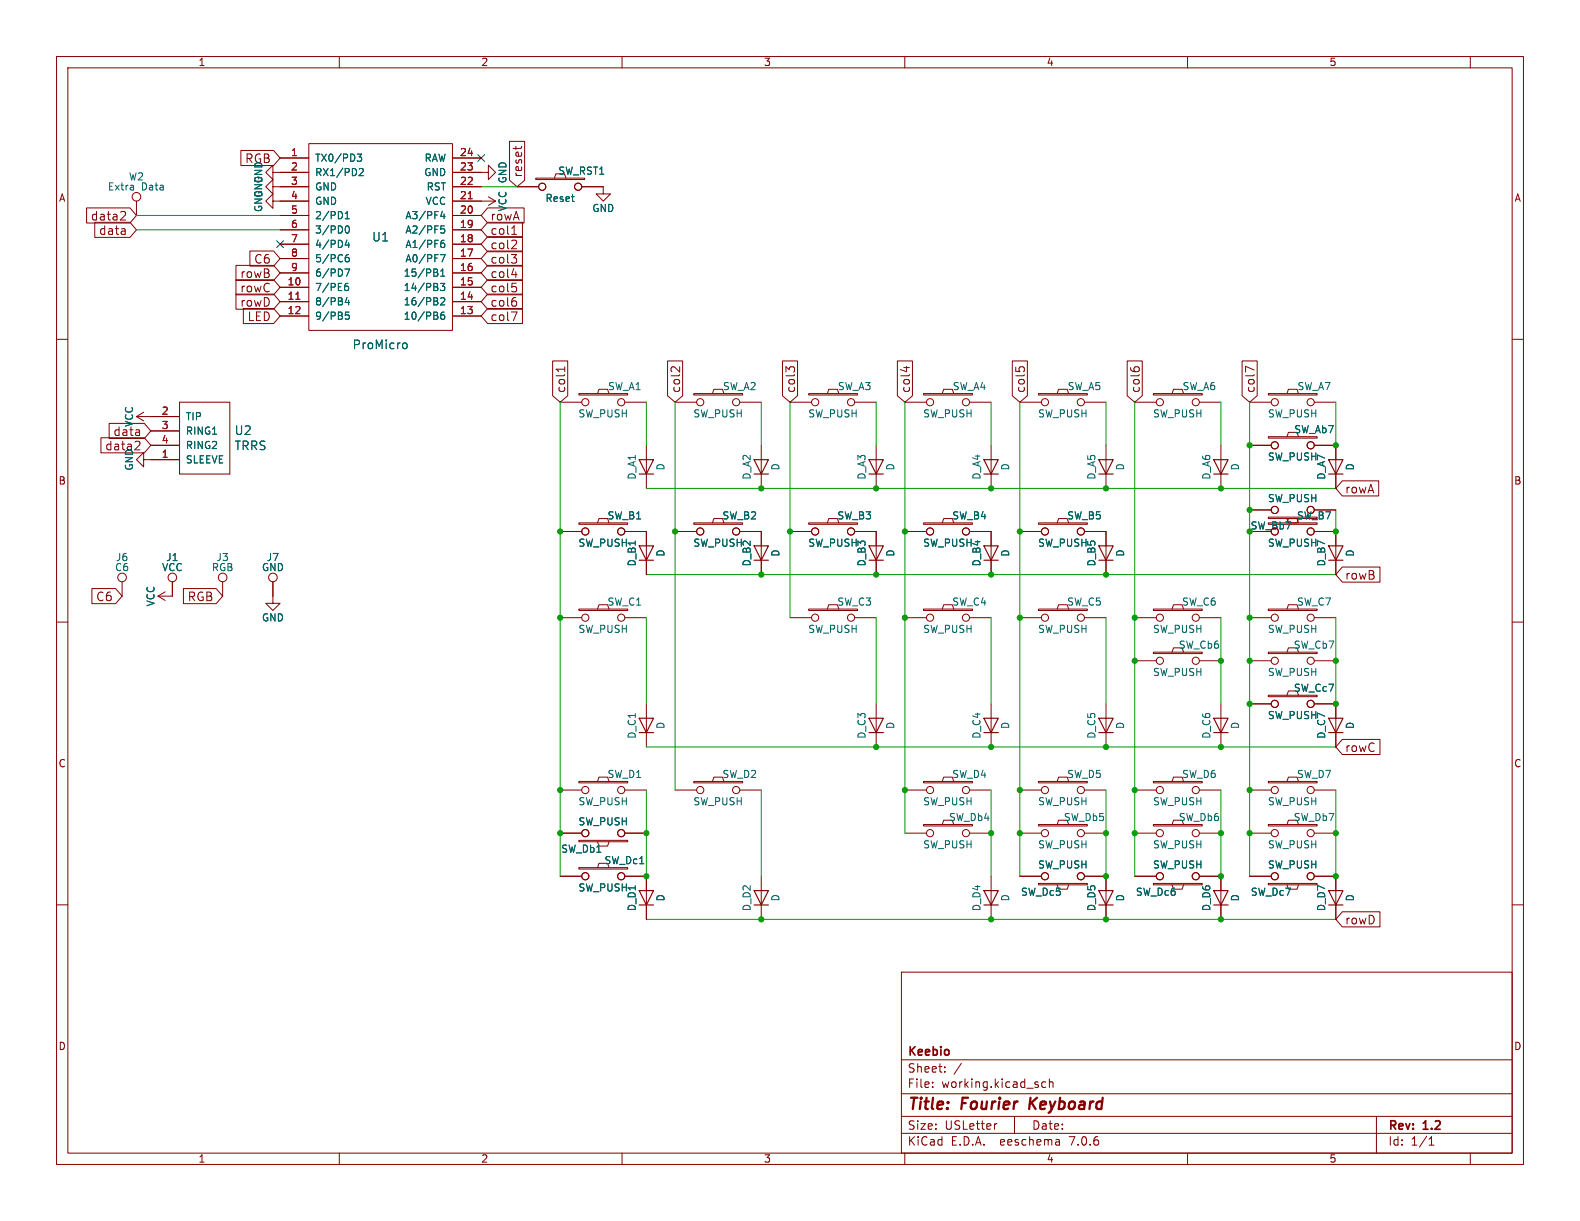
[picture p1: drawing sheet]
<svg xmlns="http://www.w3.org/2000/svg" width="279mm" height="216mm" viewBox="0 0 279 216" stroke-linecap="round" stroke-linejoin="round" font-family="sans-serif">
<g fill="none" stroke="#840000" stroke-width=".18">
<path d="M10 10h259.4v195.9h-259.4zM12 12h255.4v191.9h-255.4zM60 10v2M110 10v2M160 10v2M210 10v2M260 10v2M15.3 36.8h7.7l1.1 1.3-1.1 1.3h-7.7zM16.8 39.3h6.2l1.1 1.3-1.1 1.4h-6.2zM21.9 37.4l.3 .3-.1 .3-.8 .9h.9M24.1 35.6v2.5M42.6 26.6h5.8l1.1 1.3-1.1 1.4h-5.8z"/>
<path d="M48.3 33v-1.2l-1.3 1.2 1.3 1.3v-1.3h6.3M48.3 30.5v-1.3l-1.3 1.3 1.3 1.3v-1.3h6.3M48.3 35.6v-1.3l-1.3 1.3 1.3 1.2v-1.2h6.3M49.5 27.9h5.1M49.5 38.1h5.1M54.6 25.4h25.4v33h-25.4zM80 30.5h6.4v-1.3l1.2 1.3-1.2 1.3v-1.3M80 27.9h5.1M80 38.1h5.1M80 35.6h7.6M80 33h5.1M86.2 39.3h6.2v2.7h-6.2l-1.1-1.4z"/>
<path d="M86.2 36.8h6.5v2.6h-6.5l-1.1-1.3zM86.4 34.8l1.2 .8M87.6 35.6l-1.2 .7M90.1 25h2.7v6.9l-1.4 1.1-1.3-1.1zM91.2 25.9v.6M91.4 33h3.8M92.2 25.9v.3M94.7 31.5h8.7v.3h-8.7zM98 31.5l.3-.8h1.5l.3 .8M102.9 33h3.8v1.3h1.2l-1.2 1.3-1.3-1.3h1.3M10 60h2M41.7 52h6.7l1.1 1.3-1.1 1.4h-6.7z"/>
<path d="M41.7 46.9h6.7l1.1 1.4-1.1 1.3h-6.7zM41.7 49.5h6.7l1.1 1.3-1.1 1.3h-6.7zM43 54.5h5.4l1.1 1.4-1.1 1.3h-5.4zM44.2 44.4h4.2l1.1 1.3-1.1 1.4h-4.2zM49.5 50.8h5.1M49.5 53.3h5.1M49.5 55.9h5.1M49.5 48.3h5.1M49.5 45.7h5.1M49.5 43.2h5.1M49.5 40.6h5.1M80 50.8h5.1"/>
<path d="M80 53.3h5.1M80 55.9h5.1M80 48.3h5.1M80 45.7h5.1M80 43.2h5.1M80 40.6h5.1M86.2 54.5h6.2v2.7h-6.2l-1.1-1.3zM86.2 46.9h6.2v2.7h-6.2l-1.1-1.3zM86.2 49.5h6.2v2.6h-6.2l-1.1-1.3zM86.2 52h6.2v2.7h-6.2l-1.1-1.4zM86.2 44.4h6.2v2.7h-6.2l-1.1-1.4zM86.2 41.8h6.2v2.7h-6.2l-1.1-1.3z"/>
<path d="M90.4 55.2h1l-.6 1.5M90.4 45h1l-.5 .6M90.5 48.6h.9M90.5 41.4h.9M90.6 50.1h.7M90.8 40.1l.1-.2v1.5M90.9 52.6h.3M91.1 50.7l.3 .3v.3l-.3 .3M91.1 42.5l.3 .3-.1 .3-.9 .9h1M91.1 45.6l.3 .3v.3l-.3 .3M91.1 53.2l.3 .3v.4l-.3 .2M91.2 48v1.1"/>
<path d="M267.4 60h2M17.8 77.4h7.7l1.2 1.3-1.2 1.4h-7.7zM19.3 74.9h6.2l1.2 1.3-1.2 1.3h-6.2zM24.1 73.7l1.3 .7M24.1 73.7h7.6M24.5 78l.3 .3-.1 .4-.9 .8h1M25.4 72.9l-1.3 .8M26.7 76.2h5M26.7 78.7h5M31.7 71.1v12.7zM31.7 71.1h8.9zM40.6 71.1v12.7z"/>
<path d="M97.7 63.8h2.7v6.2l-1.3 1.1-1.4-1.1zM99.1 71.1h3.8M99.9 64.9v.8M99.9 65.3h-1.6l.3 .1M102.4 69.6h8.6v.3h-8.6zM105.7 69.6l.2-.8h1.5l.3 .8M110.5 71.1h3.8M114.3 78.7v7.7M118 63.8h2.7v6.2l-1.3 1.1-1.4-1.1zM119.4 71.1h3.8M120.2 64.9v.9l-.9-.9h-.3l-.3 .2M122.7 69.6h8.6v.3h-8.6z"/>
<path d="M126 69.6l.2-.8h1.6l.2 .8M130.8 71.1h3.8M134.6 78.7v7.7M138.4 63.8h2.6v6.2l-1.3 1.1-1.3-1.1zM139.6 65.1l.3-.2h.3l.3 .2M139.6 65.4l-.6-.5v.9M139.7 71.1h3.8M143 69.6h8.6v.3h-8.6zM146.3 69.6l.3-.8h1.5l.2 .8M151.1 71.1h3.8M154.9 78.7v7.7M158.7 63.8h2.7v6.2l-1.4 1.1-1.3-1.1z"/>
<path d="M159.8 65h1M160 71.1h3.8M160.3 64.8v.9M163.3 69.6h8.7v.3h-8.7zM166.6 69.6l.3-.8h1.5l.3 .8M171.4 71.1h3.9M175.3 78.7v7.7M179 63.8h2.7v6.2l-1.4 1.1-1.3-1.1zM179.6 64.9v.7M180.2 65.1l.3-.2h.4l.2 .2M180.3 71.1h3.8M183.6 69.6h8.7v.3h-8.7z"/>
<path d="M186.9 69.6l.3-.8h1.5l.3 .8M191.8 71.1h3.8M195.6 78.7v7.7M199.3 63.8h2.7v6.2l-1.3 1.1-1.4-1.1zM199.9 65v.3M200.5 65.1l.3-.2h.4l.3 .2M200.7 71.1h3.8M204 69.6h8.6v.3h-8.6zM207.3 69.6l.2-.8h1.5l.3 .8M212.1 71.1h3.8M215.9 78.7v7.7M219.6 63.8h2.7v6.2l-1.3 1.1-1.4-1.1z"/>
<path d="M221 71.1h3.8M221 78.7h3.8M221.8 65.4l-1.5-.6v1M224.3 77.2h8.6v.3h-8.6zM224.3 69.6h8.6v.3h-8.6zM227.6 77.2l.2-.7h1.6l.2 .7M227.6 69.6l.2-.8h1.6l.2 .8M232.4 71.1h3.8M232.4 78.7h3.8v7.7M25.4 81.3v-1.3l-1.3 1.3 1.3 1.3v-1.3h6.3M31.7 83.8h8.9zM99.1 94h3.8"/>
<path d="M102.4 92.5h8.6v.2h-8.6zM105.7 92.5l.2-.8h1.5l.3 .8M110.5 94h3.8v7.6M119.4 94h3.8M122.7 92.5h8.6v.2h-8.6zM126 92.5l.2-.8h1.6l.2 .8M130.8 94h3.8v7.6M139.7 94h3.8M143 92.5h8.6v.2h-8.6zM146.3 92.5l.3-.8h1.5l.2 .8M151.1 94h3.8v7.6M160 94h3.8"/>
<path d="M163.3 92.5h8.7v.2h-8.7zM166.6 92.5l.3-.8h1.5l.3 .8M171.4 94h3.9v7.6M180.3 94h3.8M183.6 92.5h8.7v.2h-8.7zM186.9 92.5l.3-.8h1.5l.3 .8M191.8 94h3.8v7.6M221 94h3.8M221 90.2h3.8M224.3 92.5h8.6v.2h-8.6zM224.3 91.4h8.6v.3h-8.6zM227.6 92.5l.2-.8h1.6l.2 .8"/>
<path d="M227.6 91.7l.2 .8h1.6l.2-.8M232.4 94h3.8v7.6M232.4 90.2h3.8M237.4 85h6.4v2.7h-6.4l-1.2-1.3zM10 110h2M16.3 104.1h4.1l1.2 1.3-1.2 1.3h-4.1zM21.6 102.9v2.5M27.9 105.4l1.3 .8M29.2 104.6l-1.3 .8M30.5 102.9v2.5h-2.6M32.4 104.1h5.8l1.2 1.3-1.2 1.3h-5.8zM39.4 102.9v2.5"/>
<path d="M48.3 102.9v3.8h1.2l-1.2 1.3-1.3-1.3h1.3M99.1 109.2h3.8M102.4 107.7h8.6v.3h-8.6zM105.7 107.7l.2-.8h1.5l.3 .8M110.5 109.2h3.8M139.7 109.2h3.8M143 107.7h8.6v.3h-8.6zM146.3 107.7l.3-.8h1.5l.2 .8M151.1 109.2h3.8M160 109.2h3.8M163.3 107.7h8.7v.3h-8.7zM166.6 107.7l.3-.8h1.5l.3 .8"/>
<path d="M171.4 109.2h3.9M180.3 109.2h3.8M183.6 107.7h8.7v.3h-8.7zM186.9 107.7l.3-.8h1.5l.3 .8M191.8 109.2h3.8M200.7 116.8h3.8M200.7 109.2h3.8M204 115.3h8.6v.3h-8.6zM204 107.7h8.6v.3h-8.6zM207.3 115.3l.2-.7h1.5l.3 .7M207.3 107.7l.2-.8h1.5l.3 .8M212.1 116.8h3.8"/>
<path d="M212.1 109.2h3.8M221 116.8h3.8M221 109.2h3.8M224.3 115.3h8.6v.3h-8.6zM224.3 107.7h8.6v.3h-8.6zM227.6 115.3l.2-.7h1.6l.2 .7M227.6 107.7l.2-.8h1.6l.2 .8M232.4 116.8h3.8M232.4 109.2h3.8M237.4 100.3h6.6v2.6h-6.6l-1.2-1.3zM267.4 110h2M99.1 139.7h3.8"/>
<path d="M102.4 138.2h8.6v.2h-8.6zM105.7 138.2l.2-.8h1.5l.3 .8M110.5 139.7h3.8M114.3 124.5v7.6M119.4 139.7h3.8M122.7 138.2h8.6v.2h-8.6zM126 138.2l.2-.8h1.6l.2 .8M130.8 139.7h3.8M154.9 124.5v7.6M160 139.7h3.8M163.3 138.2h8.7v.2h-8.7zM166.6 138.2l.3-.8h1.5l.3 .8"/>
<path d="M171.4 139.7h3.9M175.3 124.5v7.6M180.3 139.7h3.8M183.6 138.2h8.7v.2h-8.7zM186.9 138.2l.3-.8h1.5l.3 .8M191.8 139.7h3.8M195.6 124.5v7.6M200.7 139.7h3.8M204 138.2h8.6v.2h-8.6zM207.3 138.2l.2-.8h1.5l.3 .8M212.1 139.7h3.8M215.9 124.5v7.6"/>
<path d="M221 139.7h3.8M221 124.5h3.8M224.3 122.9h8.6v.3h-8.6zM224.3 138.2h8.6v.2h-8.6zM227.6 122.9l.2-.7h1.6l.2 .7M227.6 138.2l.2-.8h1.6l.2 .8M232.4 124.5h3.8v7.6M232.4 139.7h3.8M237.4 130.7h6.6v2.7h-6.6l-1.2-1.3zM10 160h2M99.1 154.9h3.8M99.1 147.3h3.8"/>
<path d="M102.4 153.4h8.6v.3h-8.6zM102.4 148.6h8.6v.2h-8.6zM105.7 153.4l.2-.7h1.5l.3 .7M105.7 148.8l.2 .8h1.5l.3-.8M110.5 154.9h3.8v7.7M110.5 147.3h3.8M134.6 154.9v7.7M160 147.3h3.8M163.3 145.8h8.7v.3h-8.7zM166.6 145.8l.3-.8h1.5l.3 .8M171.4 147.3h3.9M175.3 154.9v7.7"/>
<path d="M180.3 154.9h3.8M180.3 147.3h3.8M183.6 145.8h8.7v.3h-8.7zM183.6 156.2h8.7v.3h-8.7zM186.9 145.8l.3-.8h1.5l.3 .8M186.9 156.5l.3 .7h1.5l.3-.7M191.8 154.9h3.8v7.7M191.8 147.3h3.8M200.7 154.9h3.8M200.7 147.3h3.8M204 145.8h8.6v.3h-8.6zM204 156.2h8.6v.3h-8.6z"/>
<path d="M207.3 145.8l.2-.8h1.5l.3 .8M207.3 156.5l.2 .7h1.5l.3-.7M212.1 154.9h3.8v7.7M212.1 147.3h3.8M221 154.9h3.8M221 147.3h3.8M224.3 145.8h8.6v.3h-8.6zM224.3 156.2h8.6v.3h-8.6zM227.6 145.8l.2-.8h1.6l.2 .8M227.6 156.5l.2 .7h1.6l.2-.7M232.4 154.9h3.8v7.7M232.4 147.3h3.8"/>
<path d="M267.4 160h2M159.4 171.9h108v32h-108zM237.4 161.2h6.6v2.7h-6.6l-1.2-1.3zM159.4 197.4h108M159.4 193.4h108M159.4 187.4h108M164.9 192.1v.2M164.9 191.4v.1M167.1 189.4v.2M167.1 188.7v.1M170 188l-1.3 1.9M176.3 198.7l-.3 .1"/>
<path d="M179.4 197.4v3M184.9 191.4l-.4-.1-.3 .3v.4l.2 .2h.5M185.6 191.4l.2-.1 .3 .1 .1 .9M185.6 190.8v1.5M243.4 197.4v6.5M60 203.9v2M110 203.9v2M159.4 200.4h108M160 203.9v2M187.3 201.6l.1 .9M187.4 202.4l-.2 .1M187.4 201.8l-.2 .1"/>
<path d="M210 203.9v2M252.7 202.5h.9M252.7 201.4l.4-.4v1.5M260 203.9v2"/>
<circle cx="24.1" cy="34.8" r=".76"/>
<circle cx="95.9" cy="33" r=".63"/>
<circle cx="102.2" cy="33" r=".63"/>
<circle cx="103.5" cy="71.1" r=".63"/>
<circle cx="109.9" cy="71.1" r=".63"/>
<circle cx="123.8" cy="71.1" r=".63"/>
<circle cx="130.2" cy="71.1" r=".63"/>
<circle cx="144.1" cy="71.1" r=".63"/>
<circle cx="150.5" cy="71.1" r=".63"/>
<circle cx="164.5" cy="71.1" r=".63"/>
<circle cx="170.8" cy="71.1" r=".63"/>
<circle cx="184.8" cy="71.1" r=".63"/>
<circle cx="191.1" cy="71.1" r=".63"/>
<circle cx="205.1" cy="71.1" r=".63"/>
<circle cx="211.5" cy="71.1" r=".63"/>
<circle cx="225.4" cy="78.7" r=".63"/>
<circle cx="225.4" cy="71.1" r=".63"/>
<circle cx="231.8" cy="71.1" r=".63"/>
<circle cx="231.8" cy="78.7" r=".63"/>
<circle cx="103.5" cy="94" r=".63"/>
<circle cx="109.9" cy="94" r=".63"/>
<circle cx="123.8" cy="94" r=".63"/>
<circle cx="130.2" cy="94" r=".63"/>
<circle cx="144.1" cy="94" r=".63"/>
<circle cx="150.5" cy="94" r=".63"/>
<circle cx="164.5" cy="94" r=".63"/>
<circle cx="170.8" cy="94" r=".63"/>
<circle cx="184.8" cy="94" r=".63"/>
<circle cx="191.1" cy="94" r=".63"/>
<circle cx="225.4" cy="90.2" r=".63"/>
<circle cx="231.8" cy="90.2" r=".63"/>
<circle cx="231.8" cy="94" r=".63"/>
<circle cx="21.6" cy="102.1" r=".76"/>
<circle cx="30.5" cy="102.1" r=".76"/>
<circle cx="39.4" cy="102.1" r=".76"/>
<circle cx="48.3" cy="102.1" r=".76"/>
<circle cx="103.5" cy="109.2" r=".63"/>
<circle cx="109.9" cy="109.2" r=".63"/>
<circle cx="144.1" cy="109.2" r=".63"/>
<circle cx="150.5" cy="109.2" r=".63"/>
<circle cx="164.5" cy="109.2" r=".63"/>
<circle cx="170.8" cy="109.2" r=".63"/>
<circle cx="184.8" cy="109.2" r=".63"/>
<circle cx="191.1" cy="109.2" r=".63"/>
<circle cx="205.1" cy="109.2" r=".63"/>
<circle cx="205.1" cy="116.8" r=".63"/>
<circle cx="211.5" cy="109.2" r=".63"/>
<circle cx="211.5" cy="116.8" r=".63"/>
<circle cx="225.4" cy="116.8" r=".63"/>
<circle cx="225.4" cy="109.2" r=".63"/>
<circle cx="231.8" cy="109.2" r=".63"/>
<circle cx="231.8" cy="116.8" r=".63"/>
<circle cx="103.5" cy="139.7" r=".63"/>
<circle cx="109.9" cy="139.7" r=".63"/>
<circle cx="123.8" cy="139.7" r=".63"/>
<circle cx="130.2" cy="139.7" r=".63"/>
<circle cx="164.5" cy="139.7" r=".63"/>
<circle cx="170.8" cy="139.7" r=".63"/>
<circle cx="184.8" cy="139.7" r=".63"/>
<circle cx="191.1" cy="139.7" r=".63"/>
<circle cx="205.1" cy="139.7" r=".63"/>
<circle cx="211.5" cy="139.7" r=".63"/>
<circle cx="225.4" cy="124.5" r=".63"/>
<circle cx="225.4" cy="139.7" r=".63"/>
<circle cx="231.8" cy="124.5" r=".63"/>
<circle cx="231.8" cy="139.7" r=".63"/>
<circle cx="103.5" cy="154.9" r=".63"/>
<circle cx="103.5" cy="147.3" r=".63"/>
<circle cx="109.9" cy="154.9" r=".63"/>
<circle cx="109.9" cy="147.3" r=".63"/>
<circle cx="164.5" cy="147.3" r=".63"/>
<circle cx="170.8" cy="147.3" r=".63"/>
<circle cx="184.8" cy="154.9" r=".63"/>
<circle cx="184.8" cy="147.3" r=".63"/>
<circle cx="191.1" cy="147.3" r=".63"/>
<circle cx="191.1" cy="154.9" r=".63"/>
<circle cx="205.1" cy="154.9" r=".63"/>
<circle cx="205.1" cy="147.3" r=".63"/>
<circle cx="211.5" cy="154.9" r=".63"/>
<circle cx="211.5" cy="147.3" r=".63"/>
<circle cx="225.4" cy="147.3" r=".63"/>
<circle cx="225.4" cy="154.9" r=".63"/>
<circle cx="231.8" cy="147.3" r=".63"/>
<circle cx="231.8" cy="154.9" r=".63"/>
</g>
<path d="M182.2 194.1l-.2 2M183.4 194.1l-1.3 1.1" fill="none" stroke="#840000" stroke-width=".4"/>
<g fill="none" stroke="#840000" stroke-width=".2">
<path d="M113 96.5h2.6l-1.3 2.6zM113 81.3h2.6l-1.3 2.5zM113 99.1h2.6M113 83.8h2.6M133.3 96.5h2.6l-1.3 2.6zM133.3 81.3h2.6l-1.3 2.5zM133.3 99.1h2.6M133.3 83.8h2.6M153.7 96.5h2.5l-1.3 2.6zM153.7 81.3h2.5l-1.3 2.5zM153.7 99.1h2.5M153.7 83.8h2.5"/>
<path d="M174 81.3h2.5l-1.2 2.5zM174 96.5h2.5l-1.2 2.6zM174 99.1h2.5M174 83.8h2.5M194.3 81.3h2.5l-1.2 2.5zM194.3 96.5h2.5l-1.2 2.6zM194.3 99.1h2.5M194.3 83.8h2.5M214.6 81.3h2.6l-1.3 2.5zM214.6 83.8h2.6M234.9 81.3h2.6l-1.3 2.5zM234.9 96.5h2.6l-1.3 2.6z"/>
<path d="M234.9 99.1h2.6M234.9 83.8h2.6M113 127h2.6l-1.3 2.5zM113 129.5h2.6M153.7 127h2.5l-1.3 2.5zM153.7 129.5h2.5M174 127h2.5l-1.2 2.5zM174 129.5h2.5M194.3 127h2.5l-1.2 2.5zM194.3 129.5h2.5M214.6 127h2.6l-1.3 2.5zM214.6 129.5h2.6"/>
<path d="M234.9 127h2.6l-1.3 2.5zM234.9 129.5h2.6M113 157.5h2.6l-1.3 2.5zM133.3 157.5h2.6l-1.3 2.5zM174 157.5h2.5l-1.2 2.5zM194.3 157.5h2.5l-1.2 2.5zM214.6 157.5h2.6l-1.3 2.5zM234.9 157.5h2.6l-1.3 2.5zM113 160h2.6M133.3 160h2.6M174 160h2.5M194.3 160h2.5"/>
<path d="M214.6 160h2.6M234.9 160h2.6"/>
</g>
<g fill="none" stroke="#006464" stroke-width=".18">
<path d="M61 38.7h.8M61 37.8l.4-.4v1.3M63.2 27.2h.8l-.5 .5 .4 .2 .1 .4-.3 .2h-.4M63.5 29.9l.5-.1 .3 .4-.8 .9h.8M78 39.9h.6M78.2 37.3l-.3 1h.8M78.5 37.8v.9M61 50.7l.4-.1 .3 .2-.2 .5-.3 .1-.2-.1M61 47.6h.8l-.5 1.2M61 40.4l.2-.3 .2-.2a.68 .68 0 0 1 .4 .7 .68 .68 0 0 1-.4 .6l-.2-.1-.2-.4M61 45.8l.3-.3 .4 .1 .1 .2v.3l-.3 .2-.3-.1-.2-.1M61.4 52.6l-.4 .9h.8"/>
<path d="M61.4 42.4l-.4 .9h.8M61.5 50.1l-.3 .1-.2 .2M61.7 42.9v.9M61.7 53.1v.8M61.7 45l-.4 .1-.3 .5M61.7 55.2h-.6l-.1 .6 .2-.1h.5l.1 .2-.1 .4-.2 .2-.5-.2M77.3 48.2l.1 .2-.1 .4M77.3 47.7v.4M77.9 50.1h.8l-.5 .5 .4 .1v.6l-.2 .1-.5-.1M77.9 45h.8l-.5 1.3M77.9 52.8l.5-.2 .3 .4-.8 .9h.8M77.9 48.8h.8"/>
<path d="M77.9 47.9l.4-.3v1.2M78 40.5l.4-.1 .3 .3-.2 .5h-.5M78 43.1l.4-.1 .3 .2-.2 .5-.3 .1-.2-.2M78.5 55.2l-.3 .1a.86 .86 0 0 0 0 1.2l.4-.2 .1-.4-.3-.2h-.4l-.1 .2M78.5 42.5l-.3 .1-.2 .2M71.3 60.7l.4-.1 .3 .3-.1 .6-.2 .2-.4-.1"/>
</g>
<path d="M82.8 35.1h.7M52.3 52.9h.7" fill="none" stroke="#a90000" stroke-width=".18"/>
<g fill="none" stroke="#009600" stroke-width=".18">
<path d="M24.1 38.1h25.4M85.1 33h6.3M24.1 40.6h25.4M99.1 71.1v83.8M114.3 71.1v7.6M119.4 71.1v68.6M134.6 71.1v7.6M139.7 71.1v38.1M154.9 71.1v7.6M160 71.1v76.2M175.3 71.1v7.6M180.3 71.1v83.8"/>
<path d="M195.6 71.1v7.6M200.7 71.1v83.8M215.9 71.1v7.6M221 71.1v83.8M236.2 71.1v7.6M114.3 86.4h121.9M236.2 90.2v3.8M114.3 109.2v15.3M114.3 101.6h121.9M154.9 109.2v15.3M175.3 109.2v15.3M195.6 109.2v15.3"/>
<path d="M215.9 109.2v15.3M236.2 109.2v15.3M114.3 139.7v15.2M114.3 132.1h121.9M134.6 139.7v15.2M175.3 139.7v15.2M195.6 139.7v15.2M215.9 139.7v15.2M236.2 139.7v15.2M114.3 162.6h121.9"/>
</g>
<path d="M84.5 27.3l1.2 1.2M85.7 27.3l-1.2 1.2M48.9 42.6l1.2 1.2M50.1 42.6l-1.2 1.2" fill="none" stroke="#000084" stroke-width=".18"/>
<g fill="#009600" stroke="#009600" stroke-width=".18">
<circle cx="134.6" cy="101.6" r=".46"/>
<circle cx="134.6" cy="86.4" r=".46"/>
<circle cx="119.4" cy="94" r=".46"/>
<circle cx="160" cy="94" r=".46"/>
<circle cx="154.9" cy="101.6" r=".46"/>
<circle cx="154.9" cy="86.4" r=".46"/>
<circle cx="139.7" cy="94" r=".46"/>
<circle cx="200.7" cy="139.7" r=".46"/>
<circle cx="195.6" cy="147.3" r=".46"/>
<circle cx="215.9" cy="154.9" r=".46"/>
<circle cx="215.9" cy="147.3" r=".46"/>
<circle cx="221" cy="147.3" r=".46"/>
<circle cx="236.2" cy="124.5" r=".46"/>
<circle cx="200.7" cy="147.3" r=".46"/>
<circle cx="195.6" cy="154.9" r=".46"/>
<circle cx="195.6" cy="162.6" r=".46"/>
<circle cx="236.2" cy="154.9" r=".46"/>
<circle cx="236.2" cy="147.3" r=".46"/>
<circle cx="221" cy="139.7" r=".46"/>
<circle cx="215.9" cy="162.6" r=".46"/>
<circle cx="221" cy="124.5" r=".46"/>
<circle cx="215.9" cy="132.1" r=".46"/>
<circle cx="180.3" cy="109.2" r=".46"/>
<circle cx="200.7" cy="116.8" r=".46"/>
<circle cx="200.7" cy="109.2" r=".46"/>
<circle cx="195.6" cy="101.6" r=".46"/>
<circle cx="180.3" cy="139.7" r=".46"/>
<circle cx="195.6" cy="86.4" r=".46"/>
<circle cx="180.3" cy="94" r=".46"/>
<circle cx="175.3" cy="86.4" r=".46"/>
<circle cx="180.3" cy="147.3" r=".46"/>
<circle cx="175.3" cy="101.6" r=".46"/>
<circle cx="160" cy="109.2" r=".46"/>
<circle cx="175.3" cy="132.1" r=".46"/>
<circle cx="195.6" cy="132.1" r=".46"/>
<circle cx="236.2" cy="116.8" r=".46"/>
<circle cx="236.2" cy="94" r=".46"/>
<circle cx="221" cy="109.2" r=".46"/>
<circle cx="221" cy="90.2" r=".46"/>
<circle cx="236.2" cy="78.7" r=".46"/>
<circle cx="221" cy="116.8" r=".46"/>
<circle cx="215.9" cy="116.8" r=".46"/>
<circle cx="221" cy="78.7" r=".46"/>
<circle cx="215.9" cy="86.4" r=".46"/>
<circle cx="221" cy="94" r=".46"/>
<circle cx="99.1" cy="94" r=".46"/>
<circle cx="99.1" cy="109.2" r=".46"/>
<circle cx="114.3" cy="154.9" r=".46"/>
<circle cx="99.1" cy="147.3" r=".46"/>
<circle cx="99.1" cy="139.7" r=".46"/>
<circle cx="114.3" cy="147.3" r=".46"/>
<circle cx="175.3" cy="162.6" r=".46"/>
<circle cx="175.3" cy="147.3" r=".46"/>
<circle cx="160" cy="139.7" r=".46"/>
<circle cx="134.6" cy="162.6" r=".46"/>
<circle cx="154.9" cy="132.1" r=".46"/>
</g>
<g font-size="2.8" fill="#840000">
<text x="160.4" y="196.8">Title:</text>
<text x="170.1" y="196.8">Fourier</text>
<text x="182.9" y="196.8">Keyboard</text>
</g>
<g font-size="2.1" fill="#006464">
<text x="43.3" y="29">RGB</text>
<text x="65.7" y="42.9">U1</text>
<text x="62.3" y="62">ProMicro</text>
<text x="41.4" y="77.1">U2</text>
<text x="41.4" y="79.8">TRRS</text>
</g>
<g font-size="2.1" fill="#840000">
<text x="92.5" y="31.5" transform="rotate(-90 92.5 31.5)">reset</text>
<text x="16" y="39.2">data2</text>
<text x="17.4" y="41.7">data</text>
<text x="86.6" y="41.7">col1</text>
<text x="86.6" y="39.2">rowA</text>
<text x="44.9" y="46.8">C6</text>
<text x="86.6" y="46.8">col3</text>
<text x="86.6" y="44.3">col2</text>
<text x="42.4" y="49.4">rowB</text>
<text x="42.4" y="51.9">rowC</text>
<text x="86.6" y="49.4">col4</text>
<text x="86.6" y="51.9">col5</text>
<text x="42.4" y="54.4">rowD</text>
<text x="43.7" y="57">LED</text>
<text x="86.6" y="57">col7</text>
<text x="86.6" y="54.4">col6</text>
<text x="100.2" y="69.6" transform="rotate(-90 100.2 69.6)">col1</text>
<text x="120.5" y="69.6" transform="rotate(-90 120.5 69.6)">col2</text>
<text x="140.8" y="69.6" transform="rotate(-90 140.8 69.6)">col3</text>
<text x="161.1" y="69.6" transform="rotate(-90 161.1 69.6)">col4</text>
<text x="181.4" y="69.6" transform="rotate(-90 181.4 69.6)">col5</text>
<text x="201.8" y="69.6" transform="rotate(-90 201.8 69.6)">col6</text>
<text x="222.1" y="69.6" transform="rotate(-90 222.1 69.6)">col7</text>
<text x="20" y="77.3">data</text>
<text x="18.5" y="79.8">data2</text>
<text x="237.7" y="87.5">rowA</text>
<text x="16.9" y="106.5">C6</text>
<text x="33.1" y="106.5">RGB</text>
<text x="237.7" y="102.7">rowB</text>
<text x="237.7" y="133.2">rowC</text>
<text x="237.7" y="163.7">rowD</text>
<text x="160.4" y="189.9">Sheet:</text>
<text x="160.4" y="187.1">Keebio</text>
<text x="160.4" y="192.6">File:</text>
<text x="166.5" y="192.6">working.kicad_sch</text>
<text x="160.4" y="202.8">KiCad</text>
<text x="160.4" y="200">Size:</text>
<text x="167.1" y="200">USLetter</text>
<text x="168.1" y="202.8">E.D.A.</text>
<text x="177" y="202.8">eeschema</text>
<text x="182.4" y="200">Date:</text>
<text x="189.4" y="202.8">7.0.6</text>
<text x="245.4" y="200.2">Rev:</text>
<text x="245.4" y="202.8">Id:</text>
<text x="249.5" y="202.8">1/1</text>
<text x="251.8" y="200.2">1.2</text>
</g>
<g font-size="1.8" fill="#840000">
<text x="35" y="11.9">1</text>
<text x="85" y="11.9">2</text>
<text x="135" y="11.9">3</text>
<text x="185" y="11.9">4</text>
<text x="235" y="11.9">5</text>
<text x="10.3" y="35.9">A</text>
<text x="267.7" y="35.9">A</text>
<text x="10.3" y="85.9">B</text>
<text x="267.7" y="85.9">B</text>
<text x="221.1" y="93.8">SW_Bb7</text>
<text x="10.3" y="135.9">C</text>
<text x="267.7" y="135.9">C</text>
<text x="10.3" y="185.9">D</text>
<text x="267.7" y="185.9">D</text>
<text x="35" y="205.8">1</text>
<text x="85" y="205.8">2</text>
<text x="135" y="205.8">3</text>
<text x="185" y="205.8">4</text>
<text x="235" y="205.8">5</text>
</g>
<g font-size="1.8" fill="#a90000">
<text x="51.4" y="27.7">1</text>
<text x="81.2" y="27.7">24</text>
<text x="51.4" y="30.2">2</text>
<text x="51.4" y="32.8">3</text>
<text x="51.4" y="35.3">4</text>
<text x="81.2" y="35.3">21</text>
<text x="81.2" y="32.8">22</text>
<text x="81.2" y="30.2">23</text>
<text x="51.4" y="37.8">5</text>
<text x="51.4" y="40.4">6</text>
<text x="81.2" y="40.4">19</text>
<text x="81.2" y="37.8">20</text>
<text x="51.4" y="42.9">7</text>
<text x="51.4" y="45.5">8</text>
<text x="81.2" y="45.5">17</text>
<text x="81.2" y="42.9">18</text>
<text x="50.8" y="50.5">10</text>
<text x="50.8" y="53.1">11</text>
<text x="51.4" y="48">9</text>
<text x="81.2" y="53.1">14</text>
<text x="81.2" y="50.5">15</text>
<text x="81.2" y="48">16</text>
<text x="50.8" y="55.6">12</text>
<text x="81.2" y="55.6">13</text>
<text x="28.5" y="73.4">2</text>
<text x="28.5" y="75.9">3</text>
<text x="28.5" y="81">1</text>
<text x="28.5" y="78.5">4</text>
</g>
<g font-size="1.8" fill="#006464">
<text x="55.6" y="28.8">TX0/PD3</text>
<text x="75" y="28.8">RAW</text>
<text x="19" y="33.9">Extra</text>
<text x="22.7" y="32.1">W2</text>
<text x="25" y="33.9">Data</text>
<text x="46.6" y="35.1" transform="rotate(-90 46.6 35.1)">GND</text>
<text x="55.6" y="31.3">RX1/PD2</text>
<text x="55.6" y="33.9">GND</text>
<text x="74.9" y="31.3">GND</text>
<text x="75.3" y="33.9">RST</text>
<text x="89.8" y="32.5" transform="rotate(-90 89.8 32.5)">GND</text>
<text x="96.4" y="35.9">Reset</text>
<text x="98.6" y="31.1">SW_RST1</text>
<text x="46.6" y="37.6" transform="rotate(-90 46.6 37.6)">GND GND</text>
<text x="46.6" y="37.6" transform="rotate(-90 46.6 37.6)">GND</text>
<text x="55.6" y="36.4">GND</text>
<text x="55.6" y="39">2/PD1</text>
<text x="55.6" y="41.5">3/PD0</text>
<text x="71.6" y="41.5">A2/PF5</text>
<text x="71.6" y="39">A3/PF4</text>
<text x="75.2" y="36.4">VCC</text>
<text x="89.8" y="37.5" transform="rotate(-90 89.8 37.5)">VCC</text>
<text x="104.6" y="37.7">GND</text>
<text x="55.6" y="44">4/PD4</text>
<text x="55.6" y="46.6">5/PC6</text>
<text x="71.6" y="46.6">A0/PF7</text>
<text x="71.6" y="44">A1/PF6</text>
<text x="55.6" y="51.7">7/PE6</text>
<text x="55.6" y="49.1">6/PD7</text>
<text x="71.3" y="51.7">14/PB3</text>
<text x="71.3" y="49.1">15/PB1</text>
<text x="55.6" y="54.2">8/PB4</text>
<text x="55.6" y="56.7">9/PB5</text>
<text x="71.3" y="56.7">10/PB6</text>
<text x="71.3" y="54.2">16/PB2</text>
<text x="107.4" y="69.2">SW_A1</text>
<text x="127.7" y="69.2">SW_A2</text>
<text x="148.1" y="69.2">SW_A3</text>
<text x="168.4" y="69.2">SW_A4</text>
<text x="188.7" y="69.2">SW_A5</text>
<text x="209" y="69.2">SW_A6</text>
<text x="229.3" y="69.2">SW_A7</text>
<text x="23.7" y="75.6" transform="rotate(-90 23.7 75.6)">VCC</text>
<text x="32.8" y="74.5">TIP</text>
<text x="32.8" y="77.1">RING1</text>
<text x="102.2" y="74">SW_PUSH</text>
<text x="122.5" y="74">SW_PUSH</text>
<text x="142.8" y="74">SW_PUSH</text>
<text x="163.2" y="74">SW_PUSH</text>
<text x="183.5" y="74">SW_PUSH</text>
<text x="203.8" y="74">SW_PUSH</text>
<text x="224.1" y="74">SW_PUSH</text>
<text x="228.8" y="76.8">SW_Ab7</text>
<text x="23.7" y="83.3" transform="rotate(-90 23.7 83.3)">GND</text>
<text x="32.8" y="82.1">SLEEVE</text>
<text x="32.8" y="79.6">RING2</text>
<text x="117.7" y="83.3" transform="rotate(-90 117.7 83.3)">D</text>
<text x="138" y="83.3" transform="rotate(-90 138 83.3)">D</text>
<text x="158.3" y="83.3" transform="rotate(-90 158.3 83.3)">D</text>
<text x="178.7" y="83.3" transform="rotate(-90 178.7 83.3)">D</text>
<text x="199" y="83.3" transform="rotate(-90 199 83.3)">D</text>
<text x="219.3" y="83.3" transform="rotate(-90 219.3 83.3)">D</text>
<text x="224.1" y="81.6">SW_PUSH</text>
<text x="239.6" y="83.3" transform="rotate(-90 239.6 83.3)">D</text>
<text x="112.6" y="84.9" transform="rotate(-90 112.6 84.9)">D_A1</text>
<text x="132.9" y="84.9" transform="rotate(-90 132.9 84.9)">D_A2</text>
<text x="153.3" y="84.9" transform="rotate(-90 153.3 84.9)">D_A3</text>
<text x="173.6" y="84.9" transform="rotate(-90 173.6 84.9)">D_A4</text>
<text x="193.9" y="84.9" transform="rotate(-90 193.9 84.9)">D_A5</text>
<text x="214.2" y="84.9" transform="rotate(-90 214.2 84.9)">D_A6</text>
<text x="224.1" y="89">SW_PUSH</text>
<text x="234.5" y="84.9" transform="rotate(-90 234.5 84.9)">D_A7</text>
<text x="107.3" y="92">SW_B1</text>
<text x="127.7" y="92">SW_B2</text>
<text x="148" y="92">SW_B3</text>
<text x="168.3" y="92">SW_B4</text>
<text x="188.6" y="92">SW_B5</text>
<text x="229.3" y="92">SW_B7</text>
<text x="20.2" y="101.2">C6</text>
<text x="20.4" y="99.4">J6</text>
<text x="28.6" y="101.2">VCC</text>
<text x="29.3" y="99.4">J1</text>
<text x="37.4" y="101.2">RGB</text>
<text x="38.2" y="99.4">J3</text>
<text x="46.2" y="101.2">GND</text>
<text x="47.1" y="99.4">J7</text>
<text x="102.2" y="96.9">SW_PUSH</text>
<text x="112.6" y="100.2" transform="rotate(-90 112.6 100.2)">D_B1</text>
<text x="117.7" y="98.5" transform="rotate(-90 117.7 98.5)">D</text>
<text x="122.5" y="96.9">SW_PUSH</text>
<text x="132.9" y="100.2" transform="rotate(-90 132.9 100.2)">D_B2</text>
<text x="138" y="98.5" transform="rotate(-90 138 98.5)">D</text>
<text x="142.8" y="96.9">SW_PUSH</text>
<text x="153.3" y="100.2" transform="rotate(-90 153.3 100.2)">D_B3</text>
<text x="158.3" y="98.5" transform="rotate(-90 158.3 98.5)">D</text>
<text x="163.2" y="96.9">SW_PUSH</text>
<text x="173.6" y="100.2" transform="rotate(-90 173.6 100.2)">D_B4</text>
<text x="178.7" y="98.5" transform="rotate(-90 178.7 98.5)">D</text>
<text x="183.5" y="96.9">SW_PUSH</text>
<text x="193.9" y="100.2" transform="rotate(-90 193.9 100.2)">D_B5</text>
<text x="199" y="98.5" transform="rotate(-90 199 98.5)">D</text>
<text x="224.1" y="96.9">SW_PUSH</text>
<text x="234.5" y="100.2" transform="rotate(-90 234.5 100.2)">D_B7</text>
<text x="239.6" y="98.5" transform="rotate(-90 239.6 98.5)">D</text>
<text x="27.5" y="107.3" transform="rotate(-90 27.5 107.3)">VCC</text>
<text x="107.3" y="107.3">SW_C1</text>
<text x="148" y="107.3">SW_C3</text>
<text x="168.3" y="107.3">SW_C4</text>
<text x="188.6" y="107.3">SW_C5</text>
<text x="208.9" y="107.3">SW_C6</text>
<text x="229.3" y="107.3">SW_C7</text>
<text x="46.2" y="110.1">GND</text>
<text x="102.2" y="112.1">SW_PUSH</text>
<text x="142.8" y="112.1">SW_PUSH</text>
<text x="163.2" y="112.1">SW_PUSH</text>
<text x="183.5" y="112.1">SW_PUSH</text>
<text x="203.8" y="112.1">SW_PUSH</text>
<text x="224.1" y="112.1">SW_PUSH</text>
<text x="203.8" y="119.7">SW_PUSH</text>
<text x="208.4" y="114.9">SW_Cb6</text>
<text x="224.1" y="119.7">SW_PUSH</text>
<text x="228.7" y="114.9">SW_Cb7</text>
<text x="228.7" y="122.5">SW_Cc7</text>
<text x="112.6" y="130.7" transform="rotate(-90 112.6 130.7)">D_C1</text>
<text x="117.7" y="129" transform="rotate(-90 117.7 129)">D</text>
<text x="153.3" y="130.7" transform="rotate(-90 153.3 130.7)">D_C3</text>
<text x="158.3" y="129" transform="rotate(-90 158.3 129)">D</text>
<text x="173.6" y="130.7" transform="rotate(-90 173.6 130.7)">D_C4</text>
<text x="178.7" y="129" transform="rotate(-90 178.7 129)">D</text>
<text x="193.9" y="130.7" transform="rotate(-90 193.9 130.7)">D_C5</text>
<text x="199" y="129" transform="rotate(-90 199 129)">D</text>
<text x="214.2" y="130.7" transform="rotate(-90 214.2 130.7)">D_C6</text>
<text x="219.3" y="129" transform="rotate(-90 219.3 129)">D</text>
<text x="224.1" y="127.4">SW_PUSH</text>
<text x="234.5" y="130.7" transform="rotate(-90 234.5 130.7)">D_C7</text>
<text x="239.6" y="129" transform="rotate(-90 239.6 129)">D</text>
<text x="107.3" y="137.8">SW_D1</text>
<text x="127.7" y="137.8">SW_D2</text>
<text x="168.3" y="137.8">SW_D4</text>
<text x="188.6" y="137.8">SW_D5</text>
<text x="208.9" y="137.8">SW_D6</text>
<text x="229.3" y="137.8">SW_D7</text>
<text x="102.2" y="142.6">SW_PUSH</text>
<text x="122.5" y="142.6">SW_PUSH</text>
<text x="163.2" y="142.6">SW_PUSH</text>
<text x="183.5" y="142.6">SW_PUSH</text>
<text x="203.8" y="142.6">SW_PUSH</text>
<text x="224.1" y="142.6">SW_PUSH</text>
<text x="102.2" y="146.2">SW_PUSH</text>
<text x="167.7" y="145.4">SW_Db4</text>
<text x="188" y="145.4">SW_Db5</text>
<text x="208.4" y="145.4">SW_Db6</text>
<text x="228.7" y="145.4">SW_Db7</text>
<text x="99.1" y="151">SW_Db1</text>
<text x="106.8" y="153">SW_Dc1</text>
<text x="163.2" y="150.2">SW_PUSH</text>
<text x="183.5" y="150.2">SW_PUSH</text>
<text x="183.5" y="153.8">SW_PUSH</text>
<text x="203.8" y="150.2">SW_PUSH</text>
<text x="203.8" y="153.8">SW_PUSH</text>
<text x="224.1" y="150.2">SW_PUSH</text>
<text x="224.1" y="153.8">SW_PUSH</text>
<text x="102.2" y="157.8">SW_PUSH</text>
<text x="112.6" y="161.2" transform="rotate(-90 112.6 161.2)">D_D1</text>
<text x="117.7" y="159.5" transform="rotate(-90 117.7 159.5)">D</text>
<text x="132.9" y="161.2" transform="rotate(-90 132.9 161.2)">D_D2</text>
<text x="138" y="159.5" transform="rotate(-90 138 159.5)">D</text>
<text x="173.6" y="161.2" transform="rotate(-90 173.6 161.2)">D_D4</text>
<text x="178.7" y="159.5" transform="rotate(-90 178.7 159.5)">D</text>
<text x="180.4" y="158.6">SW_Dc5</text>
<text x="193.9" y="161.2" transform="rotate(-90 193.9 161.2)">D_D5</text>
<text x="199" y="159.5" transform="rotate(-90 199 159.5)">D</text>
<text x="200.8" y="158.6">SW_Dc6</text>
<text x="214.2" y="161.2" transform="rotate(-90 214.2 161.2)">D_D6</text>
<text x="219.3" y="159.5" transform="rotate(-90 219.3 159.5)">D</text>
<text x="221.1" y="158.6">SW_Dc7</text>
<text x="234.5" y="161.2" transform="rotate(-90 234.5 161.2)">D_D7</text>
<text x="239.6" y="159.5" transform="rotate(-90 239.6 159.5)">D</text>
</g>
</svg>
